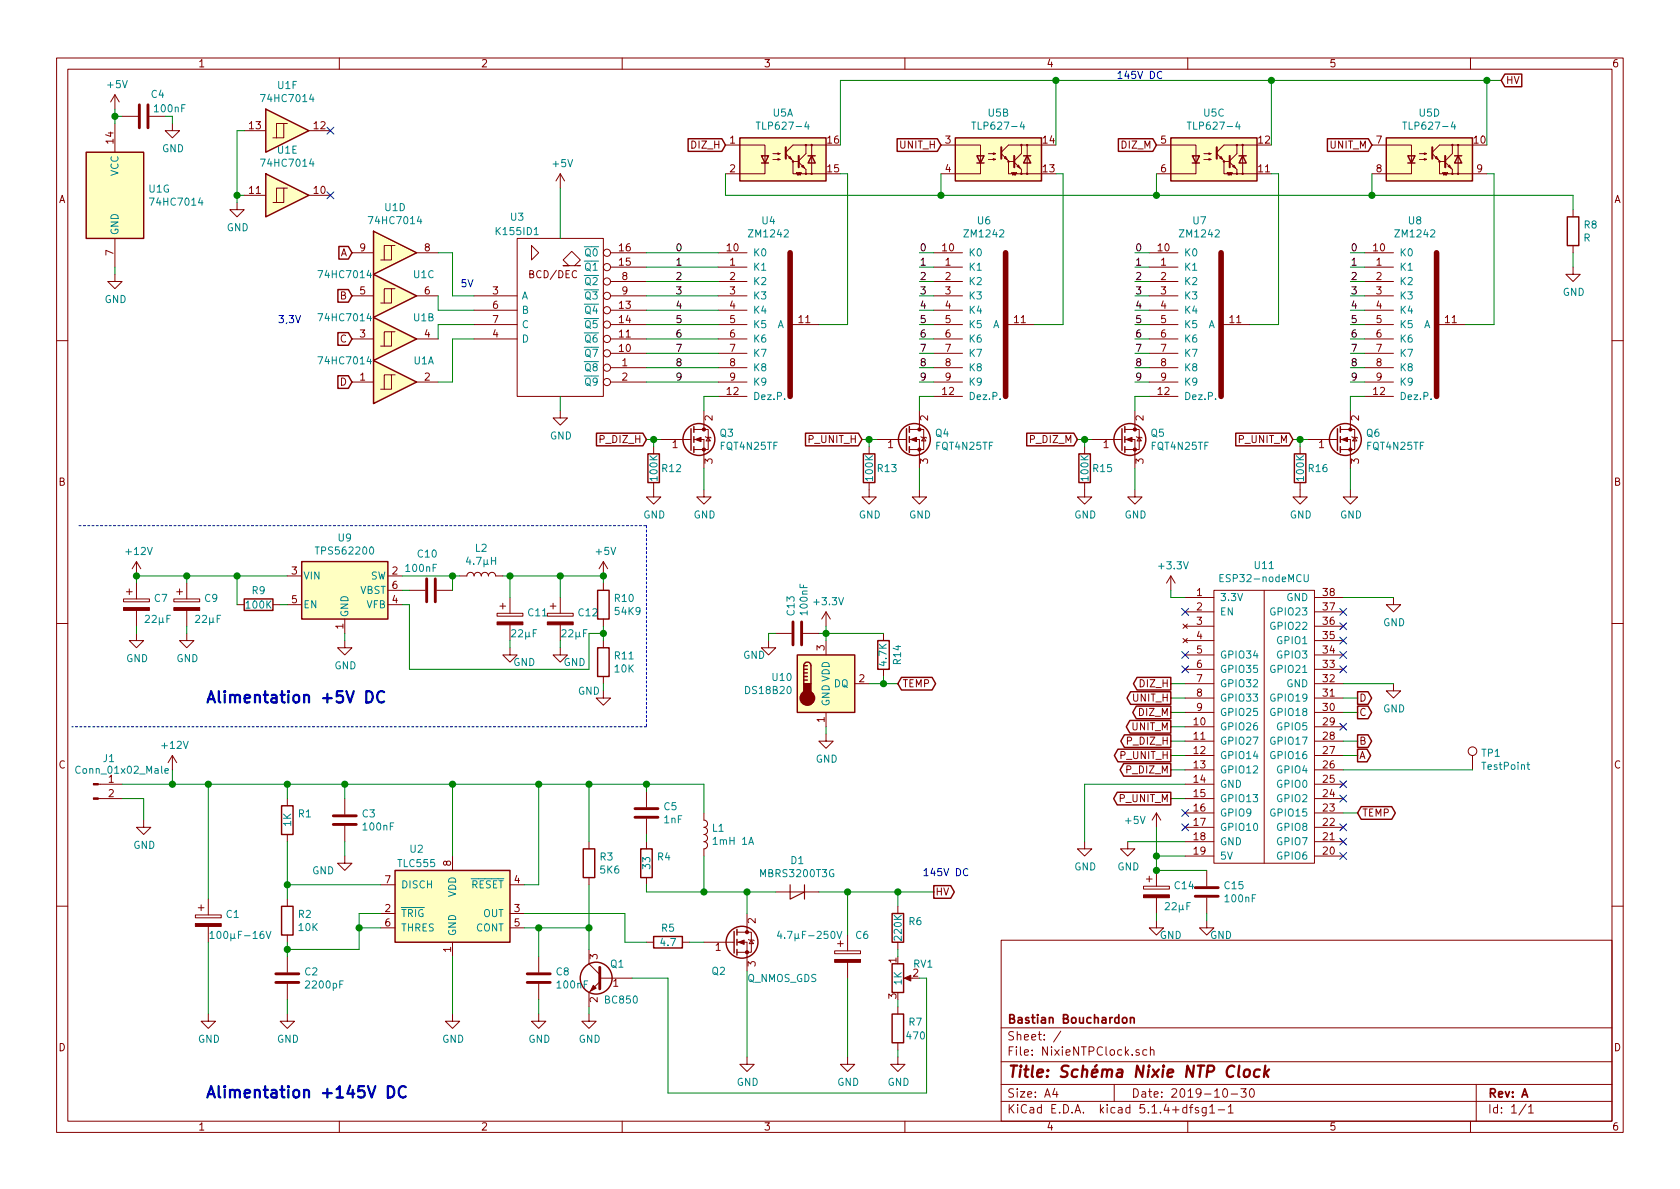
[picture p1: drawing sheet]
<svg xmlns="http://www.w3.org/2000/svg" width="297mm" height="210mm" viewBox="0 0 297 210" stroke-linecap="round" stroke-linejoin="round" font-family="sans-serif">
<g fill="none" stroke="#840000" stroke-width=".18">
<path d="M10 10.3h277v189.9h-277zM12 12.2h273v186.1h-273zM20.3 16.8v2.5M20.3 16.8l-.7 1.2M20.3 16.8l.8 1.2M60 10.3v1.9M110 10.3v1.9M160 10.3v1.9M210 10.3v1.9M260 10.3v1.9M20.3 21.8v5.1M21.6 20.6h2.8"/>
<path d="M26.4 20.6h2.8M30.5 21.8v1.3h1.2l-1.2 1.3-1.3-1.3h1.3M41.9 35.8v1.3h1.3l-1.3 1.2-1.3-1.2h1.3M43.2 34.5h3.8M43.2 23.1h3.8M50.2 33.3h-1.3v2.5M50.2 21.8h-1.3v2.6M50.8 33.3h-.6v2.5h-1.9M50.8 21.8h-.6v2.6h-1.9M54.6 34.5h3.8M54.6 23.1h3.8M99.1 30.7l-.8 1.3"/>
<path d="M99.1 30.7v2.6M99.1 30.7l.7 1.3M128.3 25.6h7v5.1h-7M136.7 28.2h1.2l-.4 .1v-.2l.4 .1M136.7 27.2h1.2l-.4 .1v-.3l.4 .2M138.9 27.2l1.3 1.2v2.3h.5l.1-.2 .2 .5 .1-.5 .1 .5 .2-.5 .1 .5 .1-.5 .1 .2h.8M139.4 27.9l.3-.2 .3 .5zM140.2 28.6h1M141.2 28.7l1.3 1.3v.7M141.7 29.5l.3-.3 .2 .5zM142.5 30.7h3.5M142.5 25.6v1.6l-1.3 1.2"/>
<path d="M143.5 25.6v5.1M146 25.6h-5.8l-1.3 1.3M166.4 25.6h7v5.1h-7M174.8 28.2h1.2l-.4 .1v-.2l.4 .1M174.8 27.2h1.2l-.4 .1v-.3l.4 .2M177 27.2l1.3 1.2v2.3h.5l.1-.2 .2 .5 .1-.5 .1 .5 .2-.5 .1 .5 .1-.5 .1 .2h.8M177.5 27.9l.3-.2 .3 .5zM178.3 28.6h1M179.3 28.7l1.3 1.3v.7M179.8 29.5l.3-.3 .2 .5zM180.6 25.6v1.6l-1.3 1.2M180.6 30.7h3.5"/>
<path d="M181.6 25.6v5.1M184.1 25.6h-5.8l-1.3 1.3M204.5 25.6h7v5.1h-7M212.9 28.2h1.2l-.4 .1v-.2l.4 .1M212.9 27.2h1.2l-.4 .1v-.3l.4 .2M215.1 27.2l1.3 1.2v2.3h.5l.1-.2 .2 .5 .1-.5 .1 .5 .2-.5 .1 .5 .1-.5 .1 .2h.8M215.6 27.9l.3-.2 .3 .5zM216.4 28.6h1M217.4 28.7l1.3 1.3v.7M218.2 29.2l.2 .5-.5-.2zM218.7 30.7h3.5M218.7 25.6v1.6l-1.3 1.2"/>
<path d="M219.7 25.6v5.1M222.2 25.6h-5.8l-1.3 1.3M242.6 25.6h7v5.1h-7M251 28.2h1.2l-.4 .1v-.2l.4 .1M251 27.2h1.2l-.4 .1v-.3l.4 .2M253.2 27.2l1.3 1.2v2.3h.5l.1-.2 .2 .5 .1-.5 .1 .5 .2-.5 .1 .5 .1-.5 .1 .2h.8M253.7 27.9l.3-.2 .3 .5zM254.5 28.6h1M255.5 28.7l1.3 1.3v.7M256 29.5l.3-.3 .2 .5zM256.8 30.7h6.1M256.8 25.6v1.6l-1.3 1.2"/>
<path d="M257.8 25.6v5.1M260.3 25.6h-5.8l-1.3 1.3M278.1 37.1v1.2M20.3 48.5v1.3h1.3l-1.3 1.2-1.3-1.2h1.3M20.3 42.2v5M62.2 59.9h3.8M62.2 52.3h3.8M62.2 44.7h3.8M69.2 43.4h-1.3v2.6M69.2 58.7h-1.3v2.5M69.2 51h-1.3v2.6M69.8 43.4h-.6v2.6h-1.9"/>
<path d="M69.8 58.7h-.6v2.5h-1.9M69.8 51h-.6v2.6h-1.9M73.7 59.9h3.8M73.7 52.3h3.8M73.7 44.7h3.8M83.8 59.9h7.6M83.8 57.4h7.6M83.8 54.9h7.6M83.8 52.3h7.6M91.4 42.2h15.3v27.9h-15.3zM94 43.4l1.2 1.3-1.2 1.3zM101.6 47l1-1-1.5-1.6-1.5 1.6 1 1h-1h3h-.5"/>
<path d="M107.9 59.9h6.4M107.9 57.4h6.4M107.9 54.9h6.4M107.9 52.3h6.4M107.9 49.8h6.4M107.9 47.2h6.4M107.9 44.7h6.4M127 59.9h5.1M127 57.4h5.1M127 54.9h5.1M127 52.3h5.1M127 49.8h5.1"/>
<path d="M127 47.2h5.1M127 44.7h5.1M139.7 57.4h5.1M165.1 59.9h5.1M165.1 57.4h5.1M165.1 54.9h5.1M165.1 52.3h5.1M165.1 49.8h5.1M165.1 47.2h5.1M165.1 44.7h5.1M177.8 57.4h5.1M203.2 59.9h5.1"/>
<path d="M203.2 57.4h5.1M203.2 54.9h5.1M203.2 52.3h5.1M203.2 49.8h5.1M203.2 47.2h5.1M203.2 44.7h5.1M215.9 57.4h5.1M241.3 59.9h5.1M241.3 57.4h5.1M241.3 54.9h5.1M241.3 52.3h5.1M241.3 49.8h5.1"/>
<path d="M241.3 47.2h5.1M241.3 44.7h5.1M254 57.4h5.1M278.1 47.2v1.3h1.3l-1.3 1.3-1.2-1.3h1.2M278.1 43.4v1.3M10 60.2h2M62.2 67.6h3.8M69.2 66.3h-1.3v2.5M69.8 66.3h-.6v2.5h-1.9M73.7 67.6h3.8M99.1 72.6v1.3h1.2l-1.2 1.3-1.3-1.3h1.3M107.9 67.6h6.4"/>
<path d="M107.9 65h6.4M107.9 62.5h6.4M115.6 79v1.3M116.8 77.7h5.1M122 77.7h.2M122.7 77.7h1.8v5.1M122.7 75.9h1.8M124.5 75.9h.7v3.6h-2.5M124.5 72.6v3.3M124.7 77.2l.1 .1h.8l.1 .2M125.2 77.3l.4 .7h-.8zM127 67.6h5.1"/>
<path d="M127 65h5.1M127 62.5h5.1M127 70.1h5.1M153.7 79v1.3M154.9 77.7h5.1M160.1 77.7h.2M160.8 77.7h1.8v5.1M160.8 75.9h1.8M162.6 75.9h.7v3.6h-2.5M162.6 72.6v3.3M162.8 77.2l.1 .1h.8l.1 .2M163.3 77.3l.4 .7h-.8z"/>
<path d="M165.1 67.6h5.1M165.1 65h5.1M165.1 62.5h5.1M165.1 70.1h5.1M191.8 79v1.3M193 77.7h5.1M198.2 77.7h.2M198.9 77.7h1.8v5.1M198.9 75.9h1.8M200.7 75.9h.7v3.6h-2.5M200.7 72.6v3.3M200.9 77.2l.1 .1h.8l.1 .2"/>
<path d="M201.4 77.3l.4 .7h-.8zM203.2 67.6h5.1M203.2 65h5.1M203.2 62.5h5.1M203.2 70.1h5.1M229.9 79v1.3M231.1 77.7h5.1M236.3 77.7h.2M237 77.7h1.8v5.1M237 75.9h1.8M238.8 75.9h.7v3.6h-2.5M238.8 72.6v3.3"/>
<path d="M239 77.2l.1 .1h.8l.1 .2M239.5 77.3l.4 .7h-.8zM241.3 67.6h5.1M241.3 65h5.1M241.3 62.5h5.1M241.3 70.1h5.1M285 60.2h2M24.1 99.3v2.5M24.1 99.3l-.7 1.3M24.1 99.3l.8 1.3M106.7 99.3v2.5M106.7 99.3l-.8 1.3"/>
<path d="M106.7 99.3l.7 1.3M115.6 85.3v2.6h1.2l-1.2 1.2-1.3-1.2h1.3M124.5 86.6v1.3h1.2l-1.2 1.2-1.3-1.2h1.3M153.7 85.3v2.6h1.2l-1.2 1.2-1.3-1.2h1.3M162.6 86.6v1.3h1.2l-1.2 1.2-1.3-1.2h1.3M191.8 85.3v2.6h1.2l-1.2 1.2-1.3-1.2h1.3M200.7 86.6v1.3h1.2l-1.2 1.2-1.3-1.2h1.3M229.9 85.3v2.6h1.2l-1.2 1.2-1.3-1.2h1.3M238.8 86.6v1.3h1.2l-1.2 1.2-1.3-1.2h1.3M10 110.3h2M21.8 105.9h4.6v.5h-4.6zM22.4 104.6h1"/>
<path d="M22.9 104.1v1.1M24.1 112v1.3h1.3l-1.3 1.2-1.2-1.2h1.2M24.1 103.1v2.8M24.1 107.9v2.8M30.7 105.9h4.6v.5h-4.6zM31.2 104.6h1.1M31.7 104.1v1.1M33 112v1.3h1.3l-1.3 1.2-1.3-1.2h1.3M33 103.1v2.8M33 107.9v2.8M41.9 106.9h1.3M48.3 106.9h1.2"/>
<path d="M50.8 106.9h2.5M50.8 101.8h2.5M61 113.3v1.2h1.2l-1.2 1.3-1.3-1.3h1.3M61 109.5v2.5M68.6 104.4h2.5M68.6 106.9h2.5M68.6 101.8h2.5M72.4 104.4h2.8M77.2 104.4h2.8M81.3 101.8h1.2a.63 .63 0 0 1 .7-.6 .63 .63 0 0 1 .6 .6 .63 .63 0 0 1 .7-.6 .63 .63 0 0 1 .6 .6 .63 .63 0 0 1 .6-.6 .63 .63 0 0 1 .7 .6 .63 .63 0 0 1 .6-.6 .63 .63 0 0 1 .6 .6h1.3M87.9 108.5h4.6v.5h-4.6zM88.4 107.2h1"/>
<path d="M88.9 106.7v1M90.2 114.5v1.3h1.2l-1.2 1.3-1.3-1.3h1.3M90.2 105.7v2.8M90.2 110.5v2.8M96.8 108.5h4.5v.5h-4.5zM97.3 107.2h1M97.8 106.7v1M99.1 114.5v1.3h1.2l-1.2 1.3-1.3-1.3h1.3M99.1 105.7v2.8M99.1 110.5v2.8M106.7 103.1v1.3M106.7 109.5v1.2"/>
<path d="M106.7 113.3v1.2M106.7 119.6v1.3M135.9 113.3v1.2h1.3l-1.3 1.3-1.3-1.3h1.3M137.2 112h2.8M142 112h2.8M146 108.2v2.5M146 113.3v2.5M146 108.2l-.7 1.3M146 108.2l.8 1.3M156.2 112v1.3M156.2 118.4v1.2M207 101.8l-.8 1.3"/>
<path d="M207 101.8v2.6M207 101.8l.8 1.3M209.2 110.4l.7 .7M209.2 112.9l.7 .8M209.5 105.7h5.1M209.5 108.2h5.1M209.5 110.7h5.1M209.5 118.4h5.1M209.5 115.8h5.1M209.5 113.3h5.1M209.9 110.4l-.7 .7M209.9 112.9l-.7 .8"/>
<path d="M214.6 104.4h17.8v48.2h-17.8zM223.5 104.4v48.2M232.4 105.7h5.1M232.4 108.2h5.1M232.4 110.7h5.1M232.4 118.4h5.1M232.4 115.8h5.1M232.4 113.3h5.1M246.4 105.7v1.2h1.2l-1.2 1.3-1.3-1.3h1.3M285 110.3h2M17.4 138.7h4.2M30.5 133.6l-.8 1.3"/>
<path d="M30.5 133.6v2.5M30.5 133.6l.7 1.3M106.7 122.2v1.2h1.2l-1.2 1.3-1.3-1.3h1.3M114.3 139.9v2.8M146 129.8v1.3h1.3l-1.3 1.2-1.2-1.2h1.2M146 126v2.5M151.1 120.9h2.6M209.5 120.9h5.1M209.5 128.5h5.1M209.5 131.1h5.1M209.5 133.6h5.1M209.5 136.1h5.1"/>
<path d="M209.5 138.7h5.1M209.5 126h5.1M209.5 123.4h5.1M232.4 120.9h5.1M232.4 128.5h5.1M232.4 131.1h5.1M232.4 133.6h5.1M232.4 136.1h5.1M232.4 138.7h5.1M232.4 126h5.1M232.4 123.4h5.1M246.4 120.9v1.3h1.2l-1.2 1.2-1.3-1.2h1.3"/>
<path d="M260.3 133.6v2.5M17.4 141.2h4.2M25.4 145v1.3h1.3l-1.3 1.3-1.3-1.3h1.3M36.8 159v2.8M50.8 141.2v1.3M50.8 147.6v1.2M50.8 159v1.3M61 151.4v1.2h1.2l-1.2 1.3-1.3-1.3h1.3M61 141.2v2.8M61 146v2.8M67.3 156.5h2.5M80 151.4v2.5"/>
<path d="M90.2 156.5h2.5M104.1 148.8v1.3M104.1 155.2v1.3M114.3 144.8v2.8M114.3 148.8v1.3M114.3 155.2v1.3M124.5 143.8v1.2a.63 .63 0 0 1 .6 .7 .63 .63 0 0 1-.6 .6 .63 .63 0 0 1 .6 .6 .63 .63 0 0 1-.6 .7 .63 .63 0 0 1 .6 .6 .63 .63 0 0 1-.6 .6 .63 .63 0 0 1 .6 .7 .63 .63 0 0 1-.6 .6v1.3M137.2 157.7h7.6M191.8 148.8v1.3h1.2l-1.2 1.3-1.3-1.3h1.3M199.4 148.8v1.3h1.3l-1.3 1.3-1.3-1.3h1.3M202.2 156.7h4.6v.5h-4.6zM202.7 155.4h1"/>
<path d="M203.2 154.9v1.1M204.5 143.8l-.8 1.2M204.5 143.8v2.5M204.5 153.9v2.8M204.5 158.7v2.8M204.5 143.8l.7 1.2M209.5 141.2h5.1M209.5 143.8h5.1M209.5 146.3h5.1M209.5 148.8h5.1M209.5 151.4h5.1M213.4 153.9v2.8"/>
<path d="M213.4 158.7v2.8M232.4 141.2h5.1M232.4 143.8h5.1M232.4 146.3h5.1M232.4 148.8h5.1M232.4 151.4h5.1M10 160.2h2M34.5 161.8h4.6v.5h-4.6zM35.1 160.5h1M35.6 160v1M36.8 179.3v1.3h1.3l-1.3 1.3-1.2-1.3h1.2M36.8 163.8v2.8"/>
<path d="M50.8 179.3v1.3h1.3l-1.3 1.3-1.3-1.3h1.3M50.8 165.3v1.3M50.8 169.2v2.8M50.8 174v2.8M67.3 161.5h2.5M67.3 164.1h2.5M80 179.3v1.3h1.3l-1.3 1.3-1.3-1.3h1.3M80 166.6v2.6M90.2 161.5h2.5M90.2 164.1h2.5M95.2 179.3v1.3h1.3l-1.3 1.3-1.2-1.3h1.2M95.2 169.2v2.8"/>
<path d="M95.2 174v2.8M104.1 179.3v1.3h1.3l-1.3 1.3-1.2-1.3h1.2M104.1 167.9v2.5l1.9 1.9M106 173.6l-1.9 1.9v2.5M106 173h5.8M114.3 166.6h1.3M120.6 166.6h1.3M124.5 166.6h5M129.6 166.6h.2M130.3 166.6h1.8v5.1M130.3 164.8h1.8M132.1 164.8h.7v3.6h-2.5"/>
<path d="M132.1 161.5v3.3M132.3 166.1l.2 .1h.7l.1 .2M132.8 166.2l.4 .7h-.7zM147.6 168.1h4.5v.6h-4.5zM148.1 166.9h1M148.6 166.4v1M149.9 165.3v2.8M149.9 170.2v2.8M158.7 160.3v1.2M158.7 166.6v1.3M158.7 178v1.3M160.3 173h1"/>
<path d="M177 166.3h108v32h-108zM204.5 162.8v1.3h1.2l-1.2 1.2-1.3-1.2h1.3M213.4 162.8v1.3h1.2l-1.2 1.2-1.3-1.2h1.3M285 160.2h2M60 198.3v1.9M110 198.3v1.9M132.1 186.9v1.3h1.2l-1.2 1.3-1.3-1.3h1.3M149.9 186.9v1.3h1.2l-1.2 1.3-1.3-1.3h1.3M158.7 186.9v1.3h1.3l-1.3 1.3-1.2-1.3h1.2M158.7 184.4v1.3M160 198.3v1.9M177 194.8h108"/>
<path d="M177 191.8h108M177 187.8h108M177 181.8h108M186.5 192.5l-.4 1h1M186.8 193v1M187.6 182.3l-1.3 2M197 191.8v3M201.4 185.7l-.4-.1-.2 .2 .1 .2 .5 .2v.3h-.6M202.8 185.7l-.5-.1-.2 .3v.6l.2 .1 .5-.1M203.4 185.7l.2-.1 .4 .1v.9M203.4 185.1v1.5M210 198.3v1.9"/>
<path d="M210.3 195.8h.6M210.9 195.3l-.4 .2v1.3M211.9 195.9l-.4-.1-.2 .2 .1 .3 .5 .1v.3h-.6M213.3 195.8v1.2l-.3 .3h-.4M213.3 195.9l-.5-.1-.3 .3 .1 .6 .2 .1 .5-.1M213.9 195.8l.4-.5v1.5M213.9 196.8h.9M215.4 196.3h1.1M216.3 192.7l.4-.2a.94 .94 0 0 1 0 1.5 .79 .79 0 0 1-.4-1.3zM217.2 195.8l.4-.5v1.5M217.2 196.8h.8M217.7 193.5h1.1"/>
<path d="M219.4 192.5h.9l-.5 .6 .5 .1v.7l-.3 .1-.6-.1M221.1 192.6l.2-.1a.8 .8 0 0 1 .5 .8 .8 .8 0 0 1-.5 .7 1 1 0 0 1-.2-1.4zM260 198.3v1.9M261 191.8v6.5M269.8 195.2l-1.2 2M270.3 195.8l.4-.5v1.5M270.3 196.8h.8"/>
<circle cx="140.2" cy="28.6" r=".13"/>
<circle cx="142.5" cy="30.7" r=".13"/>
<circle cx="142.5" cy="25.6" r=".13"/>
<circle cx="143.5" cy="30.7" r=".13"/>
<circle cx="143.5" cy="25.6" r=".13"/>
<circle cx="178.3" cy="28.6" r=".13"/>
<circle cx="180.6" cy="30.7" r=".13"/>
<circle cx="180.6" cy="25.6" r=".13"/>
<circle cx="181.6" cy="25.6" r=".13"/>
<circle cx="181.6" cy="30.7" r=".13"/>
<circle cx="216.4" cy="28.6" r=".13"/>
<circle cx="218.7" cy="25.6" r=".13"/>
<circle cx="218.7" cy="30.7" r=".13"/>
<circle cx="219.7" cy="25.6" r=".13"/>
<circle cx="219.7" cy="30.7" r=".13"/>
<circle cx="254.5" cy="28.6" r=".13"/>
<circle cx="256.8" cy="30.7" r=".13"/>
<circle cx="256.8" cy="25.6" r=".13"/>
<circle cx="257.8" cy="30.7" r=".13"/>
<circle cx="257.8" cy="25.6" r=".13"/>
<circle cx="107.3" cy="44.7" r=".63"/>
<circle cx="107.3" cy="52.3" r=".63"/>
<circle cx="107.3" cy="47.2" r=".63"/>
<circle cx="107.3" cy="54.9" r=".63"/>
<circle cx="107.3" cy="49.8" r=".63"/>
<circle cx="107.3" cy="57.4" r=".63"/>
<circle cx="107.3" cy="59.9" r=".63"/>
<circle cx="107.3" cy="65" r=".63"/>
<circle cx="107.3" cy="67.6" r=".63"/>
<circle cx="107.3" cy="62.5" r=".63"/>
<circle cx="260.4" cy="132.8" r=".76"/>
</g>
<path d="M220.1 189.3a.53 .53 0 0 1 .5-.2 .53 .53 0 0 1 .4 .4l-.1 .6a.54 .54 0 0 1-.5 .4 .54 .54 0 0 1-.5-.4zM222.8 189.2a.68 .68 0 0 0-1 .3l-.1 .6 .1 .2 .2 .1 .6-.1M223.7 188.4l-.2 2M223.7 189.7l.5 .7M224.4 189.1l-.9 .8" fill="none" stroke="#840000" stroke-width=".41"/>
<path d="M199.9 179.9v1M198.5 180.1l.2-.2 .5 .2v.7l-.2 .1-.5-.1zM199.9 180.1v-.1a.37 .37 0 0 1 .6 .1v.8" fill="none" stroke="#840000" stroke-width=".3"/>
<g fill="#ffffc2" stroke="#ffffc2" stroke-width=".18">
<path d="M141 115.8h10.1v10.2h-10.1z"/>
<path d="M15.2 26.9h10.2v15.3h-10.2z"/>
<path d="M168.9 24.4h15.2v7.6h-15.2z"/>
<path d="M130.8 24.4h15.2v7.6h-15.2z"/>
<path d="M207 24.4h15.2v7.6h-15.2z"/>
<path d="M245.1 24.4h15.2v7.6h-15.2z"/>
<path d="M66 40.9l7.7 3.8-7.7 3.8z"/>
<path d="M66 56.1l7.7 3.8-7.7 3.8z"/>
<path d="M66 48.5l7.7 3.8-7.7 3.8z"/>
<path d="M47 30.7l7.6 3.8-7.6 3.8z"/>
<path d="M47 19.3l7.6 3.8-7.6 3.8z"/>
<path d="M66 63.7l7.7 3.9-7.7 3.8z"/>
<path d="M53.3 99.3h15.3v10.2h-15.3z"/>
<path d="M69.8 153.9h20.4v12.7h-20.4z"/>
</g>
<g fill="none" stroke="#840000" stroke-width=".25">
<path d="M47 19.3l7.6 3.8-7.6 3.8zM266.1 13.1h3v2.2h-3l-.7-1.1zM15.2 26.9h10.2v15.3h-10.2zM47 30.7l7.6 3.8-7.6 3.8zM121.7 24.5h5.9l.7 1.1-.7 1.2h-5.9zM130.8 24.4h15.2v7.6h-15.2zM134.6 27.6h1.3l-.6 1.2zM134.6 28.8h1.3M142.9 27.6h1.2M143.5 27.6l.6 1.2h-1.2zM158.6 24.5h7.1l.7 1.1-.7 1.2h-7.1zM168.9 24.4h15.2v7.6h-15.2z"/>
<path d="M172.7 27.6h1.3l-.6 1.2zM172.7 28.8h1.3M181 27.6h1.2M181.6 27.6l.6 1.2h-1.2zM197.7 24.5h6.1l.7 1.1-.7 1.2h-6.1zM207 24.4h15.2v7.6h-15.2zM210.8 27.6h1.3l-.6 1.2zM210.8 28.8h1.3M219.1 27.6h1.2M219.7 27.6l.6 1.2h-1.2zM234.7 24.5h7.2l.7 1.1-.7 1.2h-7.2zM245.1 24.4h15.2v7.6h-15.2z"/>
<path d="M248.9 27.6h1.3l-.6 1.2zM248.9 28.8h1.3M257.2 27.6h1.2M257.8 27.6l.6 1.2h-1.2zM277.1 38.3h2v5.1h-2zM59.7 51.2h1.9l.6 1.1-.6 1.1h-1.9zM59.7 58.8h1.9l.6 1.1-.6 1.2h-1.9zM59.9 43.6h1.7l.6 1.1-.6 1.1h-1.7zM66 40.9l7.7 3.8-7.7 3.8zM66 56.1l7.7 3.8-7.7 3.8zM66 48.5l7.7 3.8-7.7 3.8zM59.7 66.4h1.9l.6 1.2-.6 1.1h-1.9z"/>
<path d="M66 63.7l7.7 3.9-7.7 3.8zM105.5 76.6h8.2l.6 1.1-.6 1.1h-8.2zM122.2 75.8v3.8M122.7 75.4v1M122.7 77.2v1M122.7 79v1M142.4 76.6h9.4l.6 1.1-.6 1.1h-9.4zM160.3 75.8v3.8M160.8 75.4v1M160.8 77.2v1M160.8 79v1M181.5 76.6h8.4l.6 1.1-.6 1.1h-8.4z"/>
<path d="M198.4 75.8v3.8M198.9 75.4v1M198.9 77.2v1M198.9 79v1M218.5 76.6h9.5l.6 1.1-.6 1.1h-9.5zM236.5 75.8v3.8M237 75.4v1M237 77.2v1M237 79v1M53.3 99.3h15.3v10.2h-15.3zM114.6 80.3h2v5h-2zM152.7 80.3h2v5h-2z"/>
<path d="M190.8 80.3h2v5h-2zM228.9 80.3h2v5h-2zM43.2 105.9h5.1v2h-5.1zM105.7 104.4h2v5.1h-2zM105.7 114.5h2v5.1h-2zM141 115.8h10.1v10.2h-10.1zM142.1 117.7a.63 .63 0 0 1 .6-.6 .63 .63 0 0 1 .7 .6v3.2M142.1 119.6h.6M142.1 119h.6M142.1 118.4h.6M142.1 117.7v3.2M142.1 117.7h.6"/>
<path d="M155.2 113.3h2v5.1h-2zM159.4 119.8h5.4l.6 1.1-.6 1.1h-5.4l-.7-1.1zM201 119.8h6v2.2h-6l-.6-1.1zM142.1 120.3h.6M197.7 132.5h9.3v2.2h-9.3l-.7-1.1zM198.7 135h8.3v2.3h-8.3l-.7-1.2zM198.8 129.9h8.2v2.3h-8.2l-.6-1.1zM199.8 127.4h7.2v2.2h-7.2l-.7-1.1zM199.9 122.3h7.1v2.3h-7.1l-.6-1.2zM200.9 124.9h6.1v2.2h-6.1l-.6-1.1zM240 132.5h1.7l.6 1.1-.6 1.1h-1.7zM240 129.9h1.9l.6 1.2-.6 1.1h-1.9z"/>
<path d="M240 124.9h1.9l.6 1.1-.6 1.1h-1.9zM240 122.3h1.9l.6 1.1-.6 1.2h-1.9zM49.8 142.5h2v5.1h-2zM69.8 153.9h20.4v12.7h-20.4zM103.1 150.1h2.1v5.1h-2.1zM113.3 150.1h2v5.1h-2zM165.1 156.6h3l.6 1.1-.6 1.1h-3zM197.5 140.1h9.5v2.2h-9.5l-.6-1.1zM240.7 142.6h5.4l.6 1.2-.6 1.1h-5.4l-.7-1.1zM49.8 160.3h2v5h-2zM115.6 165.6h5v2h-5zM129.8 164.7v3.8"/>
<path d="M130.3 164.3v1M130.3 166.1v1M130.3 167.9v1M157.7 170.4h2.1v5.1h-2.1zM157.7 179.3h2.1v5.1h-2.1zM157.7 161.5h2.1v5.1h-2.1z"/>
<circle cx="123.6" cy="77.7" r="2.82"/>
<circle cx="161.7" cy="77.7" r="2.82"/>
<circle cx="199.8" cy="77.7" r="2.82"/>
<circle cx="237.9" cy="77.7" r="2.82"/>
<circle cx="105.4" cy="173" r="2.82"/>
<circle cx="131.2" cy="166.6" r="2.82"/>
</g>
<g fill="#840000" stroke="#840000" stroke-width=".25">
<path d="M142.1 120.9h1.3v1.9h-1.3z"/>
<circle cx="142.7" cy="123.4" r="1.27"/>
</g>
<g fill="#840000" stroke="#840000" stroke-width=".18">
<path d="M161 77.7l1.1-.4v.8z"/>
<path d="M237.2 77.7l1.1-.4v.8z"/>
<path d="M199.1 77.7l1.1-.4v.8z"/>
<path d="M122.9 77.7l1.1-.4v.8z"/>
<path d="M104.9 174.2l.5 .5-1 .6z"/>
<path d="M202.2 158.2h4.6v.5h-4.6z"/>
<path d="M21.8 107.4h4.6v.5h-4.6z"/>
<path d="M30.7 107.4h4.6v.5h-4.6z"/>
<path d="M87.9 110h4.6v.5h-4.6z"/>
<path d="M96.8 110h4.5v.5h-4.5z"/>
<path d="M16.5 141.1h.9v.2h-.9z"/>
<path d="M16.5 138.6h.9v.2h-.9z"/>
<path d="M159.9 173l1.1-.5v1z"/>
<path d="M147.6 169.7h4.5v.5h-4.5z"/>
<path d="M130.6 166.6l1-.4v.8z"/>
<path d="M34.5 163.3h4.6v.5h-4.6z"/>
<circle cx="162.6" cy="79.5" r=".28"/>
<circle cx="162.6" cy="75.9" r=".28"/>
<circle cx="238.8" cy="79.5" r=".28"/>
<circle cx="238.8" cy="75.9" r=".28"/>
<circle cx="200.7" cy="79.5" r=".28"/>
<circle cx="200.7" cy="75.9" r=".28"/>
<circle cx="124.5" cy="79.5" r=".28"/>
<circle cx="124.5" cy="75.9" r=".28"/>
<circle cx="132.1" cy="168.4" r=".28"/>
<circle cx="132.1" cy="164.8" r=".28"/>
</g>
<path d="M138.9 26v2.1M141.2 27.6v2M177 26v2.1M179.3 27.6v2M215.1 26v2.1M217.4 27.6v2M253.2 26v2.1M255.5 27.6v2" fill="none" stroke="#840000" stroke-width=".36"/>
<g fill="none" stroke="#008484" stroke-width=".18">
<path d="M133.7 21.6h.7M142.6 21.5l-.3 .9h.8M142.9 22v.9M171.8 21.6h.7M180.7 21.5l-.3 .9h.8M181 22v.9M209.9 21.6h.7M218.8 21.5l-.3 .9h.8M219.1 22v.9M248 21.6h.7M256.9 21.5l-.3 .9h.8M257.2 22v.9"/>
<path d="M94.5 41.5h.7M215.7 102.2h.4M216.3 101.6h-.6v1.3h.6M230.6 101.6v1l.2 .3 .4-.1 .1-.2v-1M29.2 136.3l.6-.1-.1-.2-.4-.1-.1 .2v.6h.5M270 135.2h.5M270.2 134.8v1.1l.3 .2M37.1 165l.4-.3v1.3M37.1 166h.8M47 164.7l.5 1.3 .4-1.3M137.8 164.6l-.3 .9h.8M148 164.7l.4 1.3 .4-1.3"/>
</g>
<g fill="none" stroke="#840000" stroke-width=".51">
<path d="M24.6 18.5v4.1M26.2 18.5v4.1M75.4 102.4v4M77 102.4v4M140.2 110v4M141.7 110v4M58.9 145.8h4.1M58.9 144.3h4.1M112.3 144.5h4M112.3 143h4M211.3 158.5h4.1M211.3 157h4.1"/>
<path d="M48.8 173.7h4M48.8 172.2h4M93.2 173.7h4.1M93.2 172.2h4.1M106 171.1v3.8"/>
</g>
<g fill="#840000" stroke="#840000" stroke-width=".99">
<path d="M139.7 44.7v25.4z"/>
<path d="M177.8 44.7v25.4z"/>
<path d="M215.9 44.7v25.4z"/>
<path d="M254 44.7v25.4z"/>
</g>
<path d="M139.7 156.5v2.5l2.5-1.3M142.2 156.5v2.5" fill="none" stroke="#840000" stroke-width=".2"/>
<path d="M14 93h100.3M114.3 93v35.5M114.3 128.5h-101.6" fill="none" stroke="#0000c2" stroke-width=".18" stroke-dasharray=".4 .4"/>
<g fill="none" stroke="#008400" stroke-width=".18">
<path d="M20.3 19.3v2.5M186.7 14.2v11.4M224.8 14.2v11.4M262.9 14.2v11.4M265.4 14.2h-116.8v11.4M20.3 20.6h1.3M29.2 20.6h1.3v1.2M41.9 34.5h1.3M43.2 23.1h-1.3v12.7M99.1 33.3v8.9M128.3 30.7v3.8h149.8v2.6M148.6 30.7h1.3v26.7h-5.1"/>
<path d="M166.4 30.7v3.8M186.7 30.7h1.3v26.7h-5.1M204.5 30.7v3.8M224.8 30.7h1.3v26.7h-5.1M242.6 30.7v3.8M262.9 30.7h1.3v26.7h-5.1M20.3 47.2v1.3M77.5 44.7h2.5v7.6h3.8M77.5 52.3v2.6h6.3M83.8 59.9h-3.8v7.7h-2.5M83.8 57.4h-6.3v2.5M114.3 57.4h12.7"/>
<path d="M114.3 59.9h12.7M114.3 54.9h12.7M114.3 52.3h12.7M114.3 49.8h12.7M114.3 47.2h12.7M114.3 44.7h12.7M162.6 57.4h2.5M162.6 59.9h2.5M162.6 54.9h2.5M162.6 52.3h2.5M162.6 49.8h2.5M162.6 47.2h2.5"/>
<path d="M162.6 44.7h2.5M200.7 57.4h2.5M200.7 59.9h2.5M200.7 54.9h2.5M200.7 52.3h2.5M200.7 49.8h2.5M200.7 47.2h2.5M200.7 44.7h2.5M238.8 57.4h2.5M238.8 59.9h2.5M238.8 54.9h2.5M238.8 52.3h2.5"/>
<path d="M238.8 49.8h2.5M238.8 47.2h2.5M238.8 44.7h2.5M278.1 44.7v2.5M99.1 70.1v2.5M114.3 77.7h2.5M114.3 62.5h12.7M114.3 65h12.7M114.3 67.6h12.7M115.6 77.7v1.3M127 70.1h-2.5v2.5M152.4 77.7h2.5"/>
<path d="M153.7 77.7v1.3M162.6 62.5h2.5M162.6 65h2.5M162.6 67.6h2.5M165.1 70.1h-2.5v2.5M190.5 77.7h2.5M191.8 77.7v1.3M200.7 62.5h2.5M200.7 65h2.5M200.7 67.6h2.5M203.2 70.1h-2.5v2.5M228.6 77.7h2.5"/>
<path d="M229.9 77.7v1.3M238.8 62.5h2.5M238.8 65h2.5M238.8 67.6h2.5M241.3 70.1h-2.5v2.5M124.5 82.8v3.8M162.6 82.8v3.8M200.7 82.8v3.8M238.8 82.8v3.8M24.1 110.7v1.3M33 101.8v1.3M33 110.7v1.3"/>
<path d="M41.9 101.8v5.1M49.5 106.9h1.3M50.8 101.8h-26.7v1.3M61 112v1.3M71.1 106.9h1.3v11.5h31.7v-6.4h2.6M71.1 101.8h10.2M71.1 104.4h1.3M80 101.8v2.6M88.9 101.8h17.8v1.3M90.2 101.8v3.9M90.2 113.3v1.2M99.1 101.8v3.9"/>
<path d="M99.1 113.3v1.2M106.7 110.7v2.6M137.2 112h-1.3v1.3M144.8 112h11.4M146 110.7v2.6M156.2 119.6v1.3M207 104.4v1.3h2.5M237.5 105.7h8.9M21.6 138.7h102.9v5.1M30.5 136.1v2.6M36.8 138.7v20.3M50.8 138.7v2.5"/>
<path d="M61 138.7v2.5M80 138.7v12.7M95.2 138.7v17.8h-2.5M104.1 138.7v10.1M106.7 120.9v1.3M114.3 138.7v1.2M146 128.5v1.3M153.7 120.9h5M207 131.1h2.5M207 126h2.5M207 123.4h2.5M207 120.9h2.5"/>
<path d="M207 133.6h2.5M207 128.5h2.5M207 136.1h2.5M209.5 138.7h-17.7v10.1M237.5 131.1h2.5M237.5 126h2.5M237.5 123.4h2.5M237.5 120.9h8.9M237.5 133.6h2.5M237.5 136.1h22.8M21.6 141.2h3.8v3.8M50.8 148.8v10.2"/>
<path d="M50.8 156.5h16.5M61 148.8v2.6M104.1 156.5v11.4M114.3 156.5v1.2h22.9M114.3 147.6v1.2M124.5 151.4v6.3M132.1 157.7v3.8M144.8 157.7h20.3M149.9 157.7v7.6M158.7 157.7v2.6M199.4 148.8h10.1M204.5 146.3v7.6h8.9"/>
<path d="M204.5 151.4h5M207 141.2h2.5M237.5 143.8h2.5M36.8 166.6v12.7M50.8 166.6v2.6M50.8 176.8v2.5M63.5 164.1h3.8M67.3 161.5h-3.8v6.4h-12.7M80 169.2v10.1M92.7 164.1h11.4M92.7 161.5h17.8v5.1h3.8M95.2 164.1v5.1"/>
<path d="M95.2 176.8v2.5M104.1 178v1.3M111.8 173h6.3v20.3h45.7v-20.3h-1.2M121.9 166.6h2.6M132.1 171.7v15.2M149.9 173v13.9M158.7 167.9v1.3M158.7 176.8v1.2M204.5 161.5v1.3M213.4 161.5v1.3M158.7 185.7v1.2"/>
</g>
<path d="M197.7 13l.3-.4v1.3M197.7 13.9h.7M163.4 153.9l.4-.3v1.3M163.4 154.9h.7" fill="none" stroke="#0000c2" stroke-width=".18"/>
<path d="M36.7 124.2l.6-2 .7 2M36.9 123.6h.9M38.7 122.2v1.7l.3 .3M39.7 122.2v.2l.1-.1-.1-.1v.2M39.7 122.9v1.3M36.7 194.1l.6-2 .7 2M36.9 193.5h.9M38.7 192.1v1.7l.3 .3M39.7 192.1l-.1 .1h.2l-.1-.1v.1M39.7 192.7v1.4M40.7 192.9a.5 .5 0 0 1 .8 .1v1.1M40.7 192.7v1.4" fill="none" stroke="#0000c2" stroke-width=".41"/>
<g fill="#008400" stroke="#008400" stroke-width=".25">
<circle cx="158.8" cy="157.7" r=".51"/>
<circle cx="262.9" cy="14.2" r=".51"/>
<circle cx="80" cy="138.7" r=".51"/>
<circle cx="114.3" cy="138.7" r=".51"/>
<circle cx="104.1" cy="164.1" r=".51"/>
<circle cx="61" cy="138.7" r=".51"/>
<circle cx="104.1" cy="138.7" r=".51"/>
<circle cx="95.3" cy="138.7" r=".51"/>
<circle cx="95.3" cy="164.1" r=".51"/>
<circle cx="242.6" cy="34.5" r=".51"/>
<circle cx="204.5" cy="34.5" r=".51"/>
<circle cx="41.9" cy="101.8" r=".51"/>
<circle cx="166.4" cy="34.5" r=".51"/>
<circle cx="33" cy="101.8" r=".51"/>
<circle cx="106.7" cy="101.8" r=".51"/>
<circle cx="124.5" cy="157.7" r=".51"/>
<circle cx="106.7" cy="112" r=".51"/>
<circle cx="99.1" cy="101.8" r=".51"/>
<circle cx="90.2" cy="101.8" r=".51"/>
<circle cx="80" cy="101.8" r=".51"/>
<circle cx="24.1" cy="101.8" r=".51"/>
<circle cx="63.5" cy="164.1" r=".51"/>
<circle cx="149.9" cy="157.7" r=".51"/>
<circle cx="50.8" cy="167.9" r=".51"/>
<circle cx="20.3" cy="20.6" r=".51"/>
<circle cx="156.2" cy="120.9" r=".51"/>
<circle cx="153.7" cy="77.7" r=".51"/>
<circle cx="191.8" cy="77.7" r=".51"/>
<circle cx="229.9" cy="77.7" r=".51"/>
<circle cx="115.6" cy="77.7" r=".51"/>
<circle cx="204.5" cy="153.9" r=".51"/>
<circle cx="50.8" cy="156.5" r=".51"/>
<circle cx="146.1" cy="112" r=".51"/>
<circle cx="36.8" cy="138.7" r=".51"/>
<circle cx="50.8" cy="138.7" r=".51"/>
<circle cx="204.5" cy="151.4" r=".51"/>
<circle cx="30.5" cy="138.7" r=".51"/>
<circle cx="41.9" cy="34.5" r=".51"/>
<circle cx="132.1" cy="157.7" r=".51"/>
<circle cx="224.8" cy="14.2" r=".51"/>
<circle cx="186.7" cy="14.2" r=".51"/>
</g>
<g fill="none" stroke="#000084" stroke-width=".18">
<path d="M57.8 22.5l1.2 1.2M57.8 33.9l1.2 1.2M59 22.5l-1.2 1.2M59 33.9l-1.2 1.2M208.9 117.7l1.3 1.3M208.9 115.2l1.3 1.2M208.9 107.6l1.3 1.2M210.2 117.7l-1.3 1.3M210.2 115.2l-1.3 1.2M210.2 107.6l-1.3 1.2M236.9 117.7l1.2 1.3M236.9 115.2l1.2 1.2"/>
<path d="M236.9 112.7l1.2 1.2M236.9 110.1l1.2 1.2M236.9 107.6l1.2 1.2M238.1 117.7l-1.2 1.3M238.1 115.2l-1.2 1.2M238.1 112.7l-1.2 1.2M238.1 110.1l-1.2 1.2M238.1 107.6l-1.2 1.2M236.9 138.1l1.2 1.2M236.9 127.9l1.2 1.2M238.1 138.1l-1.2 1.2M238.1 127.9l-1.2 1.2"/>
<path d="M208.9 145.7l1.3 1.2M208.9 143.1l1.3 1.3M210.2 145.7l-1.3 1.2M210.2 143.1l-1.3 1.3M236.9 150.8l1.2 1.2M236.9 148.2l1.2 1.2M236.9 145.7l1.2 1.2M236.9 140.6l1.2 1.2M238.1 150.8l-1.2 1.2M238.1 148.2l-1.2 1.2M238.1 145.7l-1.2 1.2M238.1 140.6l-1.2 1.2"/>
</g>
<g font-size="2.8" fill="#0000c2">
<text x="41" y="124.3">Alimentation +5V DC</text>
<text x="41.7" y="194.2">Alimentation +145V DC</text>
</g>
<text font-size="2.8" fill="#840000" x="178" y="190.5">Title: Schéma Nixie NTP Clock</text>
<g font-size="2.1" fill="#840000">
<text x="178" y="184">Sheet: /</text>
<text x="178" y="181">Bastian Bouchardon</text>
<text x="178" y="186.7">File: NixieNTPClock.sch</text>
<text x="178" y="196.9">KiCad E.D.A. kicad 5.1.4+dfsg1-1</text>
<text x="178" y="194.1">Size: A4</text>
<text x="200" y="194.1">Date: 2019-10-30</text>
<text x="263" y="194.1">Rev: A</text>
<text x="263" y="196.9">Id: 1/1</text>
</g>
<g font-size="1.8" fill="#840000">
<text x="35" y="11.9">1</text>
<text x="85" y="11.9">2</text>
<text x="135" y="11.9">3</text>
<text x="185" y="11.9">4</text>
<text x="235" y="11.9">5</text>
<text x="285" y="11.9">6</text>
<text x="266.2" y="14.9">HV</text>
<text x="44.1" y="22.9">13</text>
<text x="55.5" y="22.9">12</text>
<text x="20.1" y="25.3" transform="rotate(-90 20.1 25.3)">14</text>
<text x="122.4" y="26.3">DIZ_H</text>
<text x="129.1" y="25.4">1</text>
<text x="146.4" y="25.4">16</text>
<text x="159.2" y="26.3">UNIT_H</text>
<text x="167.2" y="25.4">3</text>
<text x="184.5" y="25.4">14</text>
<text x="198.4" y="26.3">DIZ_M</text>
<text x="205.3" y="25.4">5</text>
<text x="222.6" y="25.4">12</text>
<text x="235.2" y="26.3">UNIT_M</text>
<text x="243.4" y="25.4">7</text>
<text x="260.7" y="25.4">10</text>
<text x="10.4" y="35.9">A</text>
<text x="44.1" y="34.3">11</text>
<text x="55.5" y="34.3">10</text>
<text x="129.1" y="30.5">2</text>
<text x="146.4" y="30.5">15</text>
<text x="167.2" y="30.5">4</text>
<text x="184.5" y="30.5">13</text>
<text x="205.3" y="30.5">6</text>
<text x="222.6" y="30.5">11</text>
<text x="243.4" y="30.5">8</text>
<text x="261.1" y="30.5">9</text>
<text x="285.4" y="35.9">A</text>
<text x="20.1" y="45.2" transform="rotate(-90 20.1 45.2)">7</text>
<text x="60.2" y="45.3">A</text>
<text x="63.7" y="44.4">9</text>
<text x="75.1" y="44.4">8</text>
<text x="109.5" y="47">15</text>
<text x="109.5" y="44.4">16</text>
<text x="128.6" y="44.4">10</text>
<text x="129.1" y="47">1</text>
<text x="166.7" y="44.4">10</text>
<text x="167.2" y="47">1</text>
<text x="204.8" y="44.4">10</text>
<text x="205.3" y="47">1</text>
<text x="242.9" y="44.4">10</text>
<text x="243.4" y="47">1</text>
<text x="60.2" y="53">B</text>
<text x="63.7" y="52.1">5</text>
<text x="75.1" y="52.1">6</text>
<text x="87.1" y="52.1">3</text>
<text x="93.8" y="49.2">BCD/DEC</text>
<text x="110" y="52.1">9</text>
<text x="110" y="49.5">8</text>
<text x="129.1" y="49.5">2</text>
<text x="129.1" y="52.1">3</text>
<text x="167.2" y="49.5">2</text>
<text x="167.2" y="52.1">3</text>
<text x="205.3" y="49.5">2</text>
<text x="205.3" y="52.1">3</text>
<text x="243.4" y="49.5">2</text>
<text x="243.4" y="52.1">3</text>
<text x="63.7" y="59.7">3</text>
<text x="75.1" y="59.7">4</text>
<text x="87.1" y="59.7">4</text>
<text x="87.1" y="57.1">7</text>
<text x="87.1" y="54.6">6</text>
<text x="109.5" y="59.7">11</text>
<text x="109.5" y="57.1">14</text>
<text x="109.5" y="54.6">13</text>
<text x="129.1" y="54.6">4</text>
<text x="129.1" y="57.1">5</text>
<text x="129.1" y="59.7">6</text>
<text x="141.3" y="57.1">11</text>
<text x="167.2" y="54.6">4</text>
<text x="167.2" y="57.1">5</text>
<text x="167.2" y="59.7">6</text>
<text x="179.4" y="57.1">11</text>
<text x="205.3" y="54.6">4</text>
<text x="205.3" y="57.1">5</text>
<text x="205.3" y="59.7">6</text>
<text x="217.5" y="57.1">11</text>
<text x="243.4" y="54.6">4</text>
<text x="243.4" y="57.1">5</text>
<text x="243.4" y="59.7">6</text>
<text x="255.6" y="57.1">11</text>
<text x="60.2" y="60.6">C</text>
<text x="109.5" y="62.2">10</text>
<text x="110" y="64.8">1</text>
<text x="129.1" y="62.2">7</text>
<text x="129.1" y="64.8">8</text>
<text x="167.2" y="62.2">7</text>
<text x="167.2" y="64.8">8</text>
<text x="205.3" y="62.2">7</text>
<text x="205.3" y="64.8">8</text>
<text x="243.4" y="62.2">7</text>
<text x="243.4" y="64.8">8</text>
<text x="60.2" y="68.2">D</text>
<text x="63.7" y="67.3">1</text>
<text x="75.1" y="67.3">2</text>
<text x="110" y="67.3">2</text>
<text x="128.6" y="69.8">12</text>
<text x="129.1" y="67.3">9</text>
<text x="166.7" y="69.8">12</text>
<text x="167.2" y="67.3">9</text>
<text x="204.8" y="69.8">12</text>
<text x="205.3" y="67.3">9</text>
<text x="242.9" y="69.8">12</text>
<text x="243.4" y="67.3">9</text>
<text x="126" y="74.4" transform="rotate(-90 126 74.4)">2</text>
<text x="164.1" y="74.4" transform="rotate(-90 164.1 74.4)">2</text>
<text x="202.2" y="74.4" transform="rotate(-90 202.2 74.4)">2</text>
<text x="240.3" y="74.4" transform="rotate(-90 240.3 74.4)">2</text>
<text x="106.2" y="78.4">P_DIZ_H</text>
<text x="118.9" y="79.2">1</text>
<text x="126" y="82" transform="rotate(-90 126 82)">3</text>
<text x="143.1" y="78.4">P_UNIT_H</text>
<text x="157" y="79.2">1</text>
<text x="164.1" y="82" transform="rotate(-90 164.1 82)">3</text>
<text x="182.2" y="78.4">P_DIZ_M</text>
<text x="195.1" y="79.2">1</text>
<text x="202.2" y="82" transform="rotate(-90 202.2 82)">3</text>
<text x="219.1" y="78.4">P_UNIT_M</text>
<text x="233.2" y="79.2">1</text>
<text x="240.3" y="82" transform="rotate(-90 240.3 82)">3</text>
<text x="10.4" y="85.9">B</text>
<text x="285.4" y="85.9">B</text>
<text x="51.6" y="101.6">3</text>
<text x="69.4" y="101.6">2</text>
<text x="51.6" y="106.7">5</text>
<text x="69.4" y="106.7">4</text>
<text x="69.4" y="104.1">6</text>
<text x="211.6" y="105.4">1</text>
<text x="211.6" y="107.9">2</text>
<text x="234" y="107.9">37</text>
<text x="234" y="105.4">38</text>
<text x="60.7" y="111.2" transform="rotate(-90 60.7 111.2)">1</text>
<text x="211.6" y="110.5">3</text>
<text x="211.6" y="113">4</text>
<text x="234" y="113">35</text>
<text x="234" y="110.5">36</text>
<text x="145.8" y="115" transform="rotate(-90 145.8 115)">3</text>
<text x="211.6" y="115.6">5</text>
<text x="211.6" y="118.1">6</text>
<text x="234" y="118.1">33</text>
<text x="234" y="115.6">34</text>
<text x="151.9" y="120.6">2</text>
<text x="159.5" y="121.5">TEMP</text>
<text x="200.4" y="124.1">UNIT_H</text>
<text x="201.7" y="121.5">DIZ_H</text>
<text x="211.6" y="120.6">7</text>
<text x="211.6" y="123.2">8</text>
<text x="211.6" y="125.7">9</text>
<text x="234" y="125.7">30</text>
<text x="234" y="123.2">31</text>
<text x="234" y="120.6">32</text>
<text x="240.3" y="124.1">D</text>
<text x="145.8" y="127.7" transform="rotate(-90 145.8 127.7)">1</text>
<text x="199.5" y="131.7">P_DIZ_H</text>
<text x="200.2" y="129.2">UNIT_M</text>
<text x="201.4" y="126.6">DIZ_M</text>
<text x="211.1" y="128.3">10</text>
<text x="211.1" y="130.8">11</text>
<text x="234" y="130.8">28</text>
<text x="234" y="128.3">29</text>
<text x="240.3" y="131.7">B</text>
<text x="240.3" y="126.6">C</text>
<text x="10.4" y="135.9">C</text>
<text x="198.2" y="134.2">P_UNIT_H</text>
<text x="199.3" y="136.8">P_DIZ_M</text>
<text x="211.1" y="133.3">12</text>
<text x="211.1" y="135.9">13</text>
<text x="234" y="135.9">26</text>
<text x="234" y="133.3">27</text>
<text x="240.3" y="134.2">A</text>
<text x="285.4" y="135.9">C</text>
<text x="19.2" y="138.4">1</text>
<text x="19.2" y="141">2</text>
<text x="198" y="141.9">P_UNIT_M</text>
<text x="211.1" y="138.4">14</text>
<text x="211.1" y="141">15</text>
<text x="211.1" y="143.5">16</text>
<text x="234" y="143.5">23</text>
<text x="234" y="141">24</text>
<text x="234" y="138.4">25</text>
<text x="211.1" y="146">17</text>
<text x="211.1" y="148.6">18</text>
<text x="234" y="148.6">21</text>
<text x="234" y="146">22</text>
<text x="240.8" y="144.4">TEMP</text>
<text x="79.8" y="153.1" transform="rotate(-90 79.8 153.1)">8</text>
<text x="211.1" y="151.1">19</text>
<text x="234" y="151.1">20</text>
<text x="68.1" y="161.3">2</text>
<text x="68.1" y="156.2">7</text>
<text x="91" y="161.3">3</text>
<text x="91" y="156.2">4</text>
<text x="165.4" y="158.4">HV</text>
<text x="68.1" y="163.8">6</text>
<text x="91" y="163.8">5</text>
<text x="133.6" y="163.3" transform="rotate(-90 133.6 163.3)">2</text>
<text x="79.8" y="168.4" transform="rotate(-90 79.8 168.4)">1</text>
<text x="105.7" y="169.6" transform="rotate(-90 105.7 169.6)">3</text>
<text x="126.5" y="168.1">1</text>
<text x="133.6" y="170.9" transform="rotate(-90 133.6 170.9)">3</text>
<text x="158.5" y="170.3" transform="rotate(-90 158.5 170.3)">1</text>
<text x="161.4" y="172.7">2</text>
<text x="105.7" y="177.3" transform="rotate(-90 105.7 177.3)">2</text>
<text x="108.4" y="174.5">1</text>
<text x="158.5" y="176.6" transform="rotate(-90 158.5 176.6)">3</text>
<text x="10.4" y="185.9">D</text>
<text x="285.4" y="185.9">D</text>
<text x="35" y="199.9">1</text>
<text x="85" y="199.9">2</text>
<text x="135" y="199.9">3</text>
<text x="185" y="199.9">4</text>
<text x="235" y="199.9">5</text>
<text x="285" y="199.9">6</text>
</g>
<g font-size="1.8" fill="#008484">
<text x="19.1" y="15.6">+5V</text>
<text x="26.8" y="17.3">C4</text>
<text x="49.1" y="15.7">U1F</text>
<text x="27.5" y="19.9">100nF</text>
<text x="46.6" y="18.1">74HC7014</text>
<text x="134.5" y="22.9">TLP627-4</text>
<text x="136.7" y="20.6">U5A</text>
<text x="172.6" y="22.9">TLP627-4</text>
<text x="174.8" y="20.6">U5B</text>
<text x="210.7" y="22.9">TLP627-4</text>
<text x="212.9" y="20.6">U5C</text>
<text x="248.8" y="22.9">TLP627-4</text>
<text x="251" y="20.6">U5D</text>
<text x="28.7" y="26.9">GND</text>
<text x="46.6" y="29.5">74HC7014</text>
<text x="49.1" y="27.2">U1E</text>
<text x="97.8" y="29.6">+5V</text>
<text x="21" y="31.2" transform="rotate(-90 21 31.2)">VCC</text>
<text x="26.3" y="34.1">U1G</text>
<text x="21" y="41.7" transform="rotate(-90 21 41.7)">GND</text>
<text x="26.9" y="36.4">74HC7014</text>
<text x="40.1" y="40.9">GND</text>
<text x="65.6" y="39.6">74HC7014</text>
<text x="68.1" y="37.3">U1D</text>
<text x="88" y="41.6">K155ID1</text>
<text x="90.3" y="39">U3</text>
<text x="132.7" y="42">ZM1242</text>
<text x="134.8" y="39.7">U4</text>
<text x="170.8" y="42">ZM1242</text>
<text x="172.9" y="39.7">U6</text>
<text x="208.9" y="42">ZM1242</text>
<text x="211" y="39.7">U7</text>
<text x="247" y="42">ZM1242</text>
<text x="249.1" y="39.7">U8</text>
<text x="280.1" y="40.4">R8</text>
<text x="103.6" y="47.9">Q1</text>
<text x="103.6" y="45.3">Q0</text>
<text x="133.1" y="47.9">K1</text>
<text x="133.1" y="45.3">K0</text>
<text x="171.2" y="47.9">K1</text>
<text x="171.2" y="45.3">K0</text>
<text x="209.3" y="47.9">K1</text>
<text x="209.3" y="45.3">K0</text>
<text x="247.4" y="47.9">K1</text>
<text x="247.4" y="45.3">K0</text>
<text x="280" y="42.7">R</text>
<text x="18.5" y="53.6">GND</text>
<text x="56.7" y="49.2">74HC7014</text>
<text x="73.2" y="49.2">U1C</text>
<text x="92.2" y="53">A</text>
<text x="103.6" y="53">Q3</text>
<text x="103.6" y="50.4">Q2</text>
<text x="133.1" y="50.4">K2</text>
<text x="133.1" y="53">K3</text>
<text x="171.2" y="50.4">K2</text>
<text x="171.2" y="53">K3</text>
<text x="209.3" y="50.4">K2</text>
<text x="209.3" y="53">K3</text>
<text x="247.4" y="50.4">K2</text>
<text x="247.4" y="53">K3</text>
<text x="276.3" y="52.3">GND</text>
<text x="56.7" y="56.8">74HC7014</text>
<text x="73.2" y="56.8">U1B</text>
<text x="92.2" y="58">C</text>
<text x="92.2" y="55.5">B</text>
<text x="103.6" y="58">Q5</text>
<text x="103.6" y="55.5">Q4</text>
<text x="133.1" y="55.5">K4</text>
<text x="133.1" y="58">K5</text>
<text x="137.4" y="58">A</text>
<text x="171.2" y="55.5">K4</text>
<text x="171.2" y="58">K5</text>
<text x="175.5" y="58">A</text>
<text x="209.3" y="55.5">K4</text>
<text x="209.3" y="58">K5</text>
<text x="213.6" y="58">A</text>
<text x="247.4" y="55.5">K4</text>
<text x="247.4" y="58">K5</text>
<text x="251.7" y="58">A</text>
<text x="56.7" y="64.4">74HC7014</text>
<text x="73.2" y="64.4">U1A</text>
<text x="92.2" y="60.6">D</text>
<text x="103.6" y="65.7">Q8</text>
<text x="103.6" y="63.1">Q7</text>
<text x="103.6" y="60.6">Q6</text>
<text x="133.1" y="60.6">K6</text>
<text x="133.1" y="63.1">K7</text>
<text x="133.1" y="65.7">K8</text>
<text x="171.2" y="60.6">K6</text>
<text x="171.2" y="63.1">K7</text>
<text x="171.2" y="65.7">K8</text>
<text x="209.3" y="60.6">K6</text>
<text x="209.3" y="63.1">K7</text>
<text x="209.3" y="65.7">K8</text>
<text x="247.4" y="60.6">K6</text>
<text x="247.4" y="63.1">K7</text>
<text x="247.4" y="65.7">K8</text>
<text x="103.6" y="68.2">Q9</text>
<text x="133.1" y="70.7">Dez.P.</text>
<text x="133.1" y="68.2">K9</text>
<text x="171.2" y="70.7">Dez.P.</text>
<text x="171.2" y="68.2">K9</text>
<text x="209.3" y="70.7">Dez.P.</text>
<text x="209.3" y="68.2">K9</text>
<text x="247.4" y="70.7">Dez.P.</text>
<text x="247.4" y="68.2">K9</text>
<text x="97.2" y="77.7">GND</text>
<text x="127.3" y="77.2">Q3</text>
<text x="165.4" y="77.2">Q4</text>
<text x="203.5" y="77.2">Q5</text>
<text x="241.6" y="77.2">Q6</text>
<text x="117.1" y="83.5">R12</text>
<text x="127.5" y="79.5">FQT4N25TF</text>
<text x="155.2" y="83.5">R13</text>
<text x="165.6" y="79.5">FQT4N25TF</text>
<text x="193.3" y="83.5">R15</text>
<text x="203.7" y="79.5">FQT4N25TF</text>
<text x="231.4" y="83.5">R16</text>
<text x="241.8" y="79.5">FQT4N25TF</text>
<text x="116.3" y="84.9" transform="rotate(-90 116.3 84.9)">100K</text>
<text x="154.4" y="84.9" transform="rotate(-90 154.4 84.9)">100K</text>
<text x="192.5" y="84.9" transform="rotate(-90 192.5 84.9)">100K</text>
<text x="230.6" y="84.9" transform="rotate(-90 230.6 84.9)">100K</text>
<text x="59.8" y="95.8">U9</text>
<text x="113.7" y="91.7">GND</text>
<text x="122.6" y="91.7">GND</text>
<text x="151.8" y="91.7">GND</text>
<text x="160.7" y="91.7">GND</text>
<text x="189.9" y="91.7">GND</text>
<text x="198.8" y="91.7">GND</text>
<text x="228" y="91.7">GND</text>
<text x="236.9" y="91.7">GND</text>
<text x="22.4" y="98.1">+12V</text>
<text x="56.3" y="98.1">TPS562200</text>
<text x="71.9" y="101.1">100nF</text>
<text x="73.9" y="98.6">C10</text>
<text x="82.7" y="99.9">4.7µH</text>
<text x="84.1" y="97.6">L2</text>
<text x="105.5" y="98.1">+5V</text>
<text x="205.1" y="100.7">+3.3V</text>
<text x="221.9" y="100.6">U11</text>
<text x="27.3" y="106.4">C7</text>
<text x="36.2" y="106.4">C9</text>
<text x="43.6" y="107.6">100K</text>
<text x="44.6" y="105.1">R9</text>
<text x="53.6" y="102.5">VIN</text>
<text x="53.6" y="107.6">EN</text>
<text x="63.6" y="105">VBST</text>
<text x="64.8" y="107.6">VFB</text>
<text x="65.5" y="102.5">SW</text>
<text x="108.7" y="106.4">R10</text>
<text x="144.1" y="107">+3.3V</text>
<text x="215.6" y="106.3">3.3V</text>
<text x="216.4" y="102.9">ESP32-nodeMCU</text>
<text x="227.5" y="106.3">GND</text>
<text x="25.8" y="110.2">22µF</text>
<text x="34.7" y="110.2">22µF</text>
<text x="61.6" y="109.2" transform="rotate(-90 61.6 109.2)">GND</text>
<text x="90.6" y="112.7">22µF</text>
<text x="93.4" y="109">C11</text>
<text x="99.5" y="112.7">22µF</text>
<text x="102.3" y="109">C12</text>
<text x="108.9" y="108.8">54K9</text>
<text x="140.5" y="108.8" transform="rotate(-90 140.5 108.8)">C13</text>
<text x="142.8" y="108.6" transform="rotate(-90 142.8 108.6)">100nF</text>
<text x="215.6" y="108.8">EN</text>
<text x="225" y="111.4">GPIO22</text>
<text x="225" y="108.8">GPIO23</text>
<text x="226" y="113.9">GPIO1</text>
<text x="244.6" y="110.7">GND</text>
<text x="22.3" y="117.1">GND</text>
<text x="31.2" y="117.1">GND</text>
<text x="59.1" y="118.4">GND</text>
<text x="90.8" y="117.8">GND</text>
<text x="99.6" y="117.8">GND</text>
<text x="108.7" y="116.6">R11</text>
<text x="108.7" y="118.9">10K</text>
<text x="131.4" y="116.5">GND</text>
<text x="156.8" y="117.7" transform="rotate(-90 156.8 117.7)">4.7K</text>
<text x="159.3" y="117.4" transform="rotate(-90 159.3 117.4)">R14</text>
<text x="215.6" y="116.5">GPIO34</text>
<text x="215.6" y="119">GPIO35</text>
<text x="225" y="119">GPIO21</text>
<text x="226" y="116.5">GPIO3</text>
<text x="102.2" y="122.9">GND</text>
<text x="132" y="122.7">DS18B20</text>
<text x="136.6" y="120.4">U10</text>
<text x="146.7" y="125" transform="rotate(-90 146.7 125)">GND VDD</text>
<text x="147.5" y="121.5">DQ</text>
<text x="215.6" y="121.5">GPIO32</text>
<text x="215.6" y="124.1">GPIO33</text>
<text x="225" y="124.1">GPIO19</text>
<text x="227.5" y="121.5">GND</text>
<text x="244.6" y="126">GND</text>
<text x="215.6" y="129.2">GPIO26</text>
<text x="215.6" y="131.7">GPIO27</text>
<text x="215.6" y="126.6">GPIO25</text>
<text x="225" y="131.7">GPIO17</text>
<text x="225" y="126.6">GPIO18</text>
<text x="226" y="129.2">GPIO5</text>
<text x="13.9" y="136.8">Conn_01x02_Male</text>
<text x="18.3" y="134.8">J1</text>
<text x="28.8" y="132.4">+12V</text>
<text x="144.2" y="134.9">GND</text>
<text x="215.6" y="134.2">GPIO14</text>
<text x="215.6" y="136.8">GPIO12</text>
<text x="225" y="134.2">GPIO16</text>
<text x="226" y="136.8">GPIO4</text>
<text x="262" y="133.8">TP1</text>
<text x="262.2" y="136.1">TestPoint</text>
<text x="117.4" y="143.3">C5</text>
<text x="215.6" y="139.3">GND</text>
<text x="215.6" y="141.9">GPIO13</text>
<text x="226" y="141.9">GPIO2</text>
<text x="226" y="139.3">GPIO0</text>
<text x="51.5" y="146.1" transform="rotate(-90 51.5 146.1)">1K</text>
<text x="52.8" y="144.5">R1</text>
<text x="64.1" y="144.5">C3</text>
<text x="64.3" y="146.9">100nF</text>
<text x="117.4" y="145.6">1nF</text>
<text x="126" y="147.1">L1</text>
<text x="126.3" y="149.4">1mH 1A</text>
<text x="199.1" y="145.7">+5V</text>
<text x="215.6" y="144.4">GPIO9</text>
<text x="215.6" y="146.9">GPIO10</text>
<text x="215.6" y="149.5">GND</text>
<text x="225" y="144.4">GPIO15</text>
<text x="226" y="149.5">GPIO7</text>
<text x="226" y="146.9">GPIO8</text>
<text x="23.6" y="150.1">GND</text>
<text x="55.2" y="154.6">GND</text>
<text x="70.5" y="153.3">TLC555</text>
<text x="72.5" y="150.8">U2</text>
<text x="106.1" y="152.2">R3</text>
<text x="106.2" y="154.5">5K6</text>
<text x="115" y="153.6" transform="rotate(-90 115 153.6)">33</text>
<text x="116.3" y="152.2">R4</text>
<text x="134.7" y="155.1">MBRS3200T3G</text>
<text x="139.9" y="152.8">D1</text>
<text x="189.9" y="153.9">GND</text>
<text x="197.6" y="153.9">GND</text>
<text x="215.6" y="152">5V</text>
<text x="226" y="152">GPIO6</text>
<text x="70.9" y="157.1">DISCH</text>
<text x="80.6" y="158.7" transform="rotate(-90 80.6 158.7)">VDD</text>
<text x="83.3" y="157.1">RESET</text>
<text x="206.2" y="161">22µF</text>
<text x="207.7" y="157.2">C14</text>
<text x="216.6" y="157.2">C15</text>
<text x="216.7" y="159.6">100nF</text>
<text x="38" y="166">100µF-16V</text>
<text x="40" y="162.3">C1</text>
<text x="52.8" y="162.3">R2</text>
<text x="52.9" y="164.6">10K</text>
<text x="70.9" y="162.2">TRIG</text>
<text x="70.9" y="164.7">THRES</text>
<text x="80.6" y="165.6" transform="rotate(-90 80.6 165.6)">GND</text>
<text x="84.2" y="164.7">CONT</text>
<text x="85.4" y="162.2">OUT</text>
<text x="116.9" y="167.3">4.7</text>
<text x="117" y="164.8">R5</text>
<text x="138.4" y="166">4.7µF-250V</text>
<text x="151.3" y="166">C6</text>
<text x="159.4" y="166.2" transform="rotate(-90 159.4 166.2)">220K</text>
<text x="160.7" y="163.6">R6</text>
<text x="205.1" y="166">GND</text>
<text x="213.9" y="166">GND</text>
<text x="53.9" y="172.5">C2</text>
<text x="98.4" y="172.5">C8</text>
<text x="108" y="171.1">Q1</text>
<text x="125.9" y="172.4">Q2</text>
<text x="132.1" y="173.7">Q_NMOS_GDS</text>
<text x="161.5" y="171.1">RV1</text>
<text x="54.3" y="174.8">2200pF</text>
<text x="98.6" y="174.8">100nF</text>
<text x="107.1" y="177.5">BC850</text>
<text x="159.4" y="174.1" transform="rotate(-90 159.4 174.1)">1K</text>
<text x="35" y="184.4">GND</text>
<text x="49" y="184.4">GND</text>
<text x="78.2" y="184.4">GND</text>
<text x="93.4" y="184.4">GND</text>
<text x="102.3" y="184.4">GND</text>
<text x="160.4" y="183.8">470</text>
<text x="160.7" y="181.4">R7</text>
<text x="130.3" y="192">GND</text>
<text x="148" y="192">GND</text>
<text x="156.9" y="192">GND</text>
</g>
<g font-size="1.8" fill="#0000c2">
<text x="198.6" y="14">145V DC</text>
<text x="81.7" y="50.8">5V</text>
<text x="49.7" y="57.1">3,3V</text>
<text x="164.3" y="154.9">145V DC</text>
</g>
<g font-size="1.8">
<text x="119.4" y="44.4">0</text>
<text x="119.4" y="47">1</text>
<text x="162.6" y="47">1</text>
<text x="162.6" y="44.4">0</text>
<text x="200.7" y="44.4">0</text>
<text x="200.7" y="47">1</text>
<text x="238.8" y="44.4">0</text>
<text x="238.8" y="47">1</text>
<text x="119.4" y="52.1">3</text>
<text x="119.4" y="49.5">2</text>
<text x="162.6" y="52.1">3</text>
<text x="162.6" y="49.5">2</text>
<text x="200.7" y="49.5">2</text>
<text x="200.7" y="52.1">3</text>
<text x="238.8" y="52.1">3</text>
<text x="238.8" y="49.5">2</text>
<text x="119.4" y="59.7">6</text>
<text x="119.4" y="57.1">5</text>
<text x="119.4" y="54.6">4</text>
<text x="162.6" y="59.7">6</text>
<text x="162.6" y="57.1">5</text>
<text x="162.6" y="54.6">4</text>
<text x="200.7" y="59.7">6</text>
<text x="200.7" y="54.6">4</text>
<text x="200.7" y="57.1">5</text>
<text x="238.8" y="57.1">5</text>
<text x="238.8" y="54.6">4</text>
<text x="238.8" y="59.7">6</text>
<text x="119.4" y="64.8">8</text>
<text x="119.4" y="62.2">7</text>
<text x="162.6" y="64.8">8</text>
<text x="162.6" y="62.2">7</text>
<text x="200.7" y="62.2">7</text>
<text x="200.7" y="64.8">8</text>
<text x="238.8" y="64.8">8</text>
<text x="238.8" y="62.2">7</text>
<text x="119.4" y="67.3">9</text>
<text x="162.6" y="67.3">9</text>
<text x="200.7" y="67.3">9</text>
<text x="238.8" y="67.3">9</text>
</g>
</svg>
